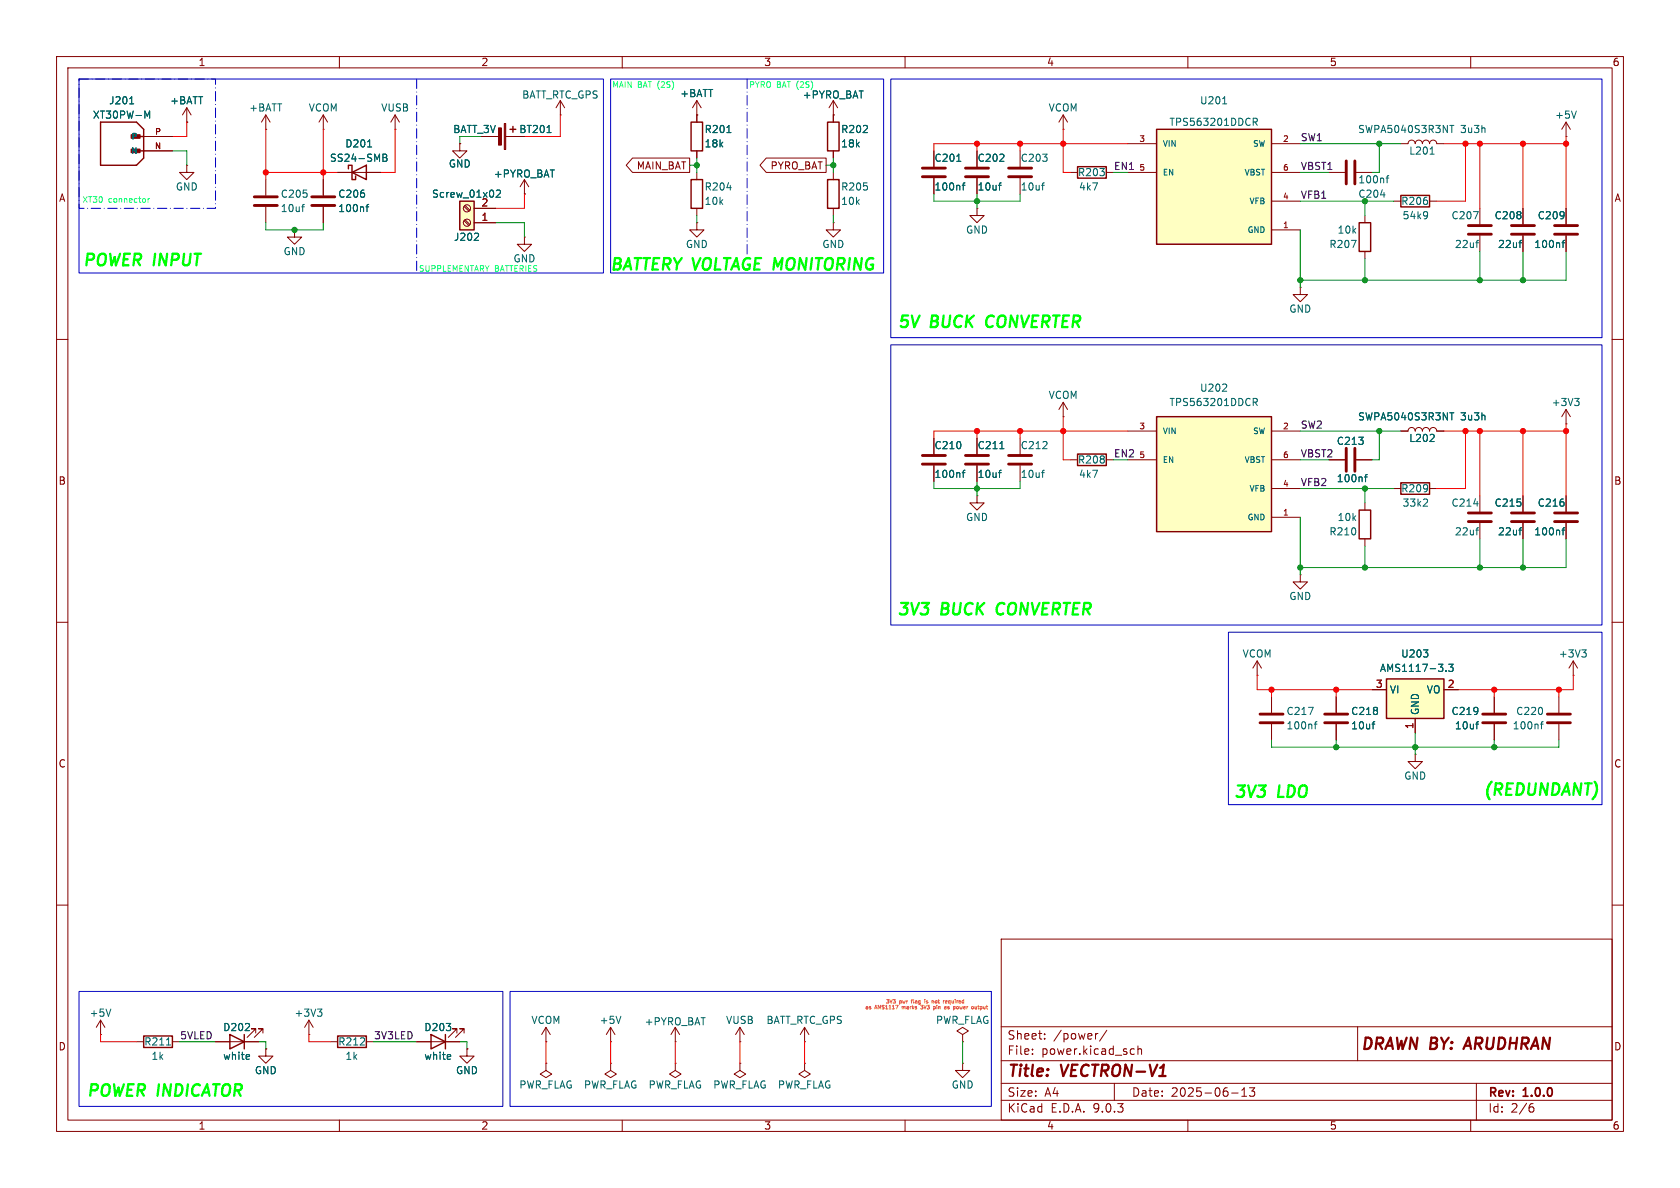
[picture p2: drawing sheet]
<svg xmlns="http://www.w3.org/2000/svg" width="297mm" height="210mm" viewBox="0 0 297 210" stroke-linecap="round" stroke-linejoin="round" font-family="sans-serif">
<g fill="none" stroke="#840000" stroke-width=".18">
<path d="M10 10h277v190h-277zM12 12h273v186h-273zM60 10v2M110 10v2M123.2 17.8l.8 1.3M123.2 17.8l-.8 1.3M123.2 17.8v2.5M160 10v2M210 10v2M260 10v2M123.2 20.3h.1M147.3 39.4v1.2h-1.3l1.3 1.3 1.3-1.3h-1.3"/>
<path d="M147.3 39.4h.1M189.2 30.5h1.3M195.6 30.5h1.2M10 60h2M285 60h2M172.7 87.6v1.3h1.3l-1.3 1.3-1.3-1.3h1.3M172.7 87.6h.1M241.3 88.9v1.3M241.3 95.3v1.2M269.2 87.6v2.8M269.2 92.5v2.8M10 110h2"/>
<path d="M229.9 101.6v1.3h1.2l-1.2 1.2-1.3-1.2h1.3M229.9 101.6h.1M285 110h2M275.6 123.2v2.8M275.6 128v2.8M10 160h2M177 166h108v32h-108zM285 160h2M60 198v2M107.9 188v1.2l1.1 .7-1.1 .6-1-.6 1-.7M107.9 188h.1M110 198v2"/>
<path d="M119.4 184.2h.1M119.4 181.6l-.8 1.3M119.4 181.6l.7 1.3M119.4 181.6v2.6M130.8 184.2h.1M130.8 181.6l-.8 1.3M130.8 181.6l.8 1.3M130.8 181.6v2.6M142.2 184.2h.1M142.2 181.6l-.7 1.3M142.2 181.6l.8 1.3M142.2 181.6v2.6"/>
<path d="M160 198v2M170.2 188v1.2h1.2l-1.2 1.3-1.3-1.3h1.3M170.2 188h.1M177 194.5h108M177 191.5h108M177 187.5h108M177 181.5h108M182.5 186.3v.1M182.5 185.5v.1M184.7 183.6v.1M184.7 182.8v.1M194.1 182.7l-.3 .1"/>
<path d="M195.7 182.1l-1.3 2M197 191.5v3M200.1 185.4l.4 .1M200.5 186.3l-.4 .1M201.2 185.5l.2-.1 .3 .1 .1 .9M201.2 184.9v1.5M210 198v2M217.7 193.2h1.2M219.5 193.8h.9M219.5 192.7l.5-.4v1.5M220.9 192.3h.9l-.5 .6 .4 .1v.7l-.2 .1h-.4l-.2-.1M240 181.5v6"/>
<path d="M260 198v2M261 191.5v6.5M270.6 195.7h.4l.2 .3-.1 .5-.5 .1M271 195.1l-.4 .1"/>
</g>
<path d="M259.6 183.4l-.9 2" fill="none" stroke="#840000" stroke-width=".4"/>
<path d="M267.2 90.7h4.1M267.2 92.2h4.1M273.6 126.2h4M273.6 127.8h4" fill="none" stroke="#840000" stroke-width=".51"/>
<path d="M268.5 93.7h.5M269 93.3l-.2 .1M272.3 128h.5M272.8 127.6l-.3 .2v1" fill="none" stroke="#006464" stroke-width=".18"/>
<path d="M190.5 29.5h5.1v2h-5.1zM240.3 90.2h2v5.1h-2z" fill="none" stroke="#840000" stroke-width=".25"/>
<path d="M245.1 120h10.2v7h-10.2z" fill="#ffffc2"/>
<path d="M247.6 85.3h5.1v2.1h-5.1zM245.1 120h10.2v7h-10.2z" fill="none" stroke="#840000" stroke-width=".25"/>
<g fill="none" stroke="#840000" stroke-width=".18">
<path d="M165.1 26.7v2.8M165.1 31.5v2.8M172.7 36.8v1.3h1.3l-1.3 1.3-1.3-1.3h1.3M172.7 36.8h.1M172.7 26.7v2.8M172.7 31.5v2.8M180.3 26.7v2.8M180.3 31.5v2.8M247.6 25.4h1.3a.64 .64 0 0 1 .7-.6 .64 .64 0 0 1 .6 .6 .64 .64 0 0 1 .6-.6 .64 .64 0 0 1 .7 .6 .64 .64 0 0 1 .6-.6 .64 .64 0 0 1 .6 .6 .64 .64 0 0 1 .7-.6 .64 .64 0 0 1 .6 .6h1.3M276.9 24.1h.1M276.9 21.6v2.5M276.9 36.8v2.8"/>
<path d="M276.9 21.6l-.8 1.3M276.9 21.6l.7 1.3M276.9 41.7v2.8M165.1 77.5v2.8M172.7 77.5v2.8M180.3 77.5v2.8M276.9 74.9h.1M276.9 72.4l-.8 1.3M276.9 72.4l.7 1.3M276.9 72.4v2.5M165.1 82.3v2.8M172.7 82.3v2.8"/>
<path d="M180.3 82.3v2.8M246.4 86.4h1.2M252.7 86.4h1.3M222.2 119.4h.1M222.2 116.8l-.7 1.3M222.2 116.8l.8 1.3M222.2 116.8v2.6M278.1 119.4h.1M278.1 116.8l-.7 1.3M278.1 116.8l.8 1.3M278.1 116.8v2.6M224.8 123.2v2.8"/>
<path d="M224.8 128v2.8M236.2 123.2v2.8M236.2 128v2.8M242.6 121.9h2.5M250.2 133.4v1.2h1.3l-1.3 1.3-1.3-1.3h1.3M250.2 133.4h.1M250.2 127v2.5M255.3 121.9h2.5M264.2 123.2v2.8M264.2 128v2.8M96.5 188v1.2l1 .7-1 .6-1-.6 1-.7M96.5 188h.1"/>
<path d="M107.9 184.2h.1M107.9 181.6l-.7 1.3M107.9 181.6l.8 1.3M107.9 181.6v2.6M170.2 182.9l1-.7-1-.6-1 .6 1 .7v1.3M170.2 184.2h.1"/>
</g>
<g fill="none" stroke="#006464" stroke-width=".18">
<path d="M278.7 19.6l-.4 1.3M169.1 28.5h.8M170.1 32.8h.5M170.6 32.3l-.3 .2v1.1M176.5 32.8h.5M177 32.3l-.2 .1M184.1 32.8h.5M184.6 32.3l-.2 .1M252.8 27.2h.7M256.3 22.2h.7M256.7 22.2v1.2M276.1 42.9h.5"/>
<path d="M276.6 42.5l-.3 .2v1.1M176.8 79.3h.7M278.4 70.4h.8l-.5 .5M278.9 70.9l.3 .3v.3l-.3 .2M170.1 83.6h.5M170.6 83.1l-.3 .2v1.1M176.5 83.6h.5M177 83.1l-.2 .1M184.1 83.6h.5M184.6 83.1l-.2 .1M252.1 88.2l.3 .3-.1 .3-.7 .7h.8M251.6 114.9h.8l-.4 .5"/>
<path d="M252.4 115.5v.5M255.6 118.6v.1M256.1 117.4h.8l-.4 .5 .3 .1v.6l-.1 .1-.6-.1M279.6 114.9h.8l-.4 .5M280.2 115.4l.2 .2v.3l-.2 .2M231.3 125h.9l-.6 1.3M232.3 128h.5M232.8 127.6l-.3 .2v1M242.6 128h.4M243 127.6h-.2M260.9 128h.5M261.4 127.6h-.3"/>
<path d="M109.8 179.6l-.5 1.3"/>
</g>
<g fill="none" stroke="#840000" stroke-width=".51">
<path d="M163.1 29.7h4M163.1 31.2h4M170.7 29.7h4.1M170.7 31.2h4.1M178.3 29.7h4.1M178.3 31.2h4.1M274.8 39.9h4.1M274.8 41.4h4.1M163.1 80.5h4M163.1 82h4M170.7 80.5h4.1M170.7 82h4.1"/>
<path d="M178.3 80.5h4.1M178.3 82h4.1M222.8 126.2h4M222.8 127.8h4M234.2 126.2h4.1M234.2 127.8h4.1M262.1 126.2h4.1M262.1 127.8h4.1"/>
</g>
<path d="M204.5 73.7h20.3v20.3h-20.3z" fill="#ffffc2"/>
<path d="M204.5 73.7h20.3v20.3h-20.3z" fill="none" stroke="#840000" stroke-width=".25"/>
<path d="M199.4 76.2h5.1M224.8 76.2h5.1M199.4 81.3h5.1M224.8 81.3h5.1M224.8 86.4h5.1M224.8 91.4h5.1" fill="none" stroke="#840000" stroke-width=".18"/>
<path d="M216.1 69.2h.8M216.8 68v.4M221.6 70.4h.4l.3 .3-.1 .3-.6 .1M221.9 71.1l.4 .6" fill="none" stroke="#006464" stroke-width=".18"/>
<path d="M204.5 22.9h20.3v20.3h-20.3z" fill="#ffffc2"/>
<path d="M204.5 22.9h20.3v20.3h-20.3zM240.3 39.4h2v5.1h-2zM247.6 34.5h5.1v2.1h-5.1zM190.5 80.3h5.1v2h-5.1z" fill="none" stroke="#840000" stroke-width=".25"/>
<g fill="none" stroke="#840000" stroke-width=".18">
<path d="M188 22.9h.1M188 20.3l-.8 1.3M188 20.3l.7 1.3M188 20.3v2.6M199.4 25.4h5.1M199.4 30.5h5.1M224.8 25.4h5.1M224.8 30.5h5.1M224.8 35.6h5.1M234.9 30.5h2.8M239.8 30.5h2.8M241.3 38.1v1.3"/>
<path d="M246.4 35.6h1.2M252.7 35.6h1.3M261.6 36.8v2.8M269.2 36.8v2.8M224.8 40.6h5.1M229.9 50.8v1.3h1.2l-1.2 1.2-1.3-1.2h1.3M229.9 50.8h.1M241.3 44.5v1.2M261.6 41.7v2.8M269.2 41.7v2.8M188 73.7h.1M188 71.1v2.6"/>
<path d="M188 71.1l-.8 1.3M188 71.1l.7 1.3M189.2 81.3h1.3M195.6 81.3h1.2M261.6 87.6v2.8M261.6 92.5v2.8M276.9 87.6v2.8M276.9 92.5v2.8M96.5 184.2h.1M96.5 181.6l-.7 1.3M96.5 181.6l.8 1.3M96.5 181.6v2.6"/>
</g>
<g fill="none" stroke="#006464" stroke-width=".18">
<path d="M216.1 18.4h.8M221.6 20.9h.4l.3 .2-.1 .4-.6 .1M221.9 21.6l.4 .6M244.1 34.4h.8M245 31.5h.5M245.5 31.1l-.3 .1v1.1M252.1 37.4l.2 .1a1.07 1.07 0 0 1-.1 1.1M252.4 38l-.3 .2M260.5 37.4h.8l-.5 1.3M238.9 42.5h.8l-.5 1.3M260.9 42.9h.5M261.4 42.5l-.3 .1"/>
<path d="M268.5 42.9h.5M269 42.5l-.2 .1M260.5 89.1h.8M260.9 93.7h.5M261.4 93.3l-.3 .1M276.1 93.7h.5M276.6 93.3l-.3 .2v1.1"/>
</g>
<path d="M238 28.4v4.1M239.5 28.4v4.1M259.6 39.9h4.1M267.2 39.9h4.1M259.6 41.4h4.1M267.2 41.4h4.1M259.6 90.7h4.1M259.6 92.2h4.1M274.8 90.7h4.1M274.8 92.2h4.1" fill="none" stroke="#840000" stroke-width=".51"/>
<path d="M81.3 35.6h2.5v5h-2.5z" fill="#ffffc2"/>
<g fill="none" stroke="#840000" stroke-width=".25">
<path d="M17.8 21.6h6.3l1.3 1.3v5l-1.3 1.3h-6.3zM23.5 24.1h1.9M23.5 26.7h1.9M61.6 29.8v-.6h.6v2.6h.7v-.7M62.2 30.5l2.6-1.3v2.6zM81.3 35.6h2.5v5h-2.5zM90.2 22.9h1M90.7 22.4v1M122.2 21.6h2v5.1h-2zM122.2 31.8h2v5h-2zM146.3 31.8h2v5h-2zM146.3 21.6h2v5.1h-2z"/>
<path d="M25.4 183.1h5.1v2.1h-5.1zM40.6 182.9l2.6 1.3-2.6 1.2zM43.2 182.9v2.5M59.7 183.1h5.1v2.1h-5.1zM76.2 182.9l2.5 1.3-2.5 1.2zM78.7 182.9v2.5"/>
</g>
<g fill="none" stroke="#840000" stroke-width=".18">
<path d="M33 19.1l-.7 1.2M33 19.1l.8 1.2M33 19.1v2.5M99.1 17.8l-.8 1.3M99.1 17.8l.7 1.3M99.1 17.8v2.5M147.3 17.8v3.8M147.3 17.8l.8 1.3M147.3 17.8l-.7 1.3M25.4 24.1h5.1M25.4 26.7h5.1M33 29.2v1.3h1.3l-1.3 1.3-1.3-1.3h1.3"/>
<path d="M33 29.2h.1M33 21.6h.1M47 22.9h.1M47 20.3l-.8 1.3M47 20.3l.8 1.3M47 20.3v2.6M47 31.8v2.7M47 36.6v2.8M57.1 22.9h.1M57.1 20.3v2.6M57.1 31.8v2.7M57.1 36.6v2.8"/>
<path d="M57.1 20.3l-.7 1.3M57.1 20.3l.8 1.3M59.7 30.5h7.6M69.8 22.9h.1M69.8 20.3l-.7 1.3M69.8 20.3l.8 1.3M69.8 20.3v2.6M81.3 25.4v1.3h1.2l-1.2 1.2-1.3-1.2h1.3M81.3 25.4h.1M82 39l.9 .9M82 36.5l.9 .8M82.2 38.9l.9 .8"/>
<path d="M82.2 36.3l.9 .9M83.8 39.4h3.8M83.8 36.8h3.8M87.6 24.1h.8M89.4 24.1h3.3M92.7 34.3h.1M92.7 31.8l-.8 1.2M92.7 31.8l.8 1.2M92.7 31.8v2.5M99.1 20.3h.1M111.8 27.9h10.1v2.6h-10.1l-1.1-1.3zM123.2 39.4v1.2h-1.3l1.3 1.3 1.3-1.3h-1.3"/>
<path d="M123.2 39.4h.1M123.2 20.3h.1M123.2 20.3v1.3M123.2 26.7v1.2M123.2 30.5v1.3M123.2 36.8v1.3M135.5 27.9h10.5v2.6h-10.5l-1.1-1.3zM147.3 20.3h.1M147.3 26.7v1.2M147.3 30.5v1.3M147.3 36.8v1.3M165.1 26.7v2.8"/>
<path d="M165.1 31.5v2.8M172.7 26.7v2.8M172.7 31.5v2.8M269.2 36.8v2.8M276.9 36.8v2.8M52.1 40.6v1.3h1.2l-1.2 1.3-1.3-1.3h1.3M52.1 40.6h.1M92.7 41.9v1.3h1.3l-1.3 1.3-1.3-1.3h1.3M92.7 41.9h.1M269.2 41.7v2.8M276.9 41.7v2.8M165.1 77.5v2.8"/>
<path d="M172.7 77.5v2.8M247.6 76.2h1.3a.64 .64 0 0 1 .7-.6 .64 .64 0 0 1 .6 .6 .64 .64 0 0 1 .6-.6 .64 .64 0 0 1 .7 .6 .64 .64 0 0 1 .6-.6 .64 .64 0 0 1 .6 .6 .64 .64 0 0 1 .7-.6 .64 .64 0 0 1 .6 .6h1.3M165.1 82.3v2.8M172.7 82.3v2.8M234.9 81.3h2.8M239.8 81.3h2.8M269.2 87.6v2.8M269.2 92.5v2.8M276.9 87.6v2.8M276.9 92.5v2.8M236.2 123.2v2.8M236.2 128v2.8"/>
<path d="M242.6 121.9h2.5M250.2 127v2.5M255.3 121.9h2.5M264.2 123.2v2.8M264.2 128v2.8M17.8 182.9h.1M17.8 180.3l-.8 1.3M17.8 180.3l.7 1.3M17.8 180.3v2.6M24.1 184.2h1.3M30.5 184.2h1.2M38.1 184.2h7.6"/>
<path d="M45.2 182.6v-.7h-.8h.8l-1.5 1.5M46.5 182.6v-.7h-.8h.8l-1.5 1.5M47 185.4v1.3h1.3l-1.3 1.3-1.3-1.3h1.3M47 185.4h.1M54.6 182.9h.1M54.6 180.3l-.8 1.3M54.6 180.3l.8 1.3M54.6 180.3v2.6M58.4 184.2h1.3M64.8 184.2h1.2M73.7 184.2h7.6M80.8 182.6v-.7h-.8h.8l-1.6 1.5"/>
<path d="M82 182.6v-.7h-.7h.7l-1.5 1.5M82.5 185.4v1.3h1.3l-1.3 1.3-1.2-1.3h1.2M82.5 185.4h.1M119.4 188v1.2l1 .7-1 .6-1-.6 1-.7M119.4 188h.1M130.8 188v1.2l1 .7-1 .6-1-.6 1-.7M130.8 188h.1M142.2 188v1.2l1.1 .7-1.1 .6-1-.6 1-.7M142.2 188h.1"/>
<circle cx="82.5" cy="39.4" r=".63"/>
<circle cx="82.5" cy="36.8" r=".63"/>
</g>
<g fill="none" stroke="#006464" stroke-width=".18">
<path d="M22.9 18.4h.7M25.6 19.6l.4 .9 .5-.9v1.3M53.3 36.6h.5M53.8 36.1l-.2 .1M64.7 36.6h.5M65 26h.7M65.2 36.1l-.3 .2v1.1M67.7 27.2h.4l.3 .3-.3 .4 .3 .1v.3l-.2 .2h-.5zM67.7 27.9h.4M87.8 33.7l.4-.1 .3 .4-.8 .9h.8M96.7 23.4h.7M128.5 23.4h.7"/>
<path d="M128.5 33.2h.8M169.1 28.5h.8M170.1 32.8h.5M170.6 32.3l-.3 .2v1.1M176.5 32.8h.5M177 32.3l-.2 .1M84.5 41.3l.1 .2-.1 .3-.7 .7h.8M268.5 42.9h.5M269 42.5l-.2 .1M276.1 42.9h.5M276.6 42.5l-.3 .2v1.1M176.8 79.3h.7"/>
<path d="M252.8 78h.7M253.5 76.9v.4M256.3 73h.7M256.7 73v1.2M170.1 83.6h.5M170.6 83.1l-.3 .2v1.1M176.5 83.6h.5M177 83.1l-.2 .1M241.2 84.3h.5M241.7 83.9l-.3 .2v1.1M268.5 93.7h.5M269 93.3l-.2 .1"/>
<path d="M276.1 93.7h.5M276.6 93.3l-.3 .2v1.1M251.6 114.9h.8l-.4 .5M252.4 115.5v.5M255.6 118.6v.1M256.1 117.4h.8l-.4 .5 .3 .1v.6l-.1 .1-.6-.1M242.6 128h.4M243 127.6h-.2M260.9 128h.5M261.4 127.6h-.3M19.6 178.4l-.4 1.2M56.1 178.4h.8l-.4 .5"/>
<path d="M56.7 178.9l.2 .2v.3l-.2 .2M29.4 184.7h.8M43.9 186.4l.2 .3-.6 .1M44.1 187.2l-.2 .1M79.5 186.4l.2 .3-.6 .1M79.6 187.2l-.1 .1"/>
</g>
<path d="M45 34.8h4M45 36.3h4M55.1 34.8h4.1M55.1 36.3h4.1M238 79.2v4.1M239.5 79.2v4.1" fill="none" stroke="#840000" stroke-width=".51"/>
<g fill="#840000" stroke="#840000" stroke-width=".18">
<path d="M89.2 21.8h.2v4.6h-.2z"/>
<path d="M88.1 22.6h.5v3.1h-.5z"/>
<path d="M23.2 23.8h1.6v.6h-1.6z"/>
<path d="M23.2 26.4h1.6v.6h-1.6z"/>
</g>
<path d="M14 14h24.1v22.8h-24.1zM73.7 14v34.3M132.1 14v31.7" fill="none" stroke="#0000c2" stroke-width=".18" stroke-dasharray="1.7 .6 0 .6"/>
<g fill="none" stroke="#009600" stroke-width=".18">
<path d="M30.5 26.7h2.5v2.5M47 39.4v1.2h10.1v-1.2M85.1 24.1h-3.8v1.3M87.6 39.4h5.1v2.5M121.9 29.2h1.3M123.2 27.9v2.6M123.2 38.1v1.3M146 29.2h1.3M147.3 27.9v2.6M147.3 38.1v1.3M165.1 34.3v1.3h15.2v-1.3M172.7 34.3v2.5"/>
<path d="M229.9 25.4h17.7M229.9 30.5h5M229.9 35.6h16.5M241.3 35.6v2.5M243.8 25.4v5.1h-1.2M229.9 40.6v10.2M241.3 45.7v3.8M261.6 44.5v5M269.2 44.5v5M276.9 44.5v5h-47M229.9 76.2h17.7M243.8 76.2v5.1h-1.2"/>
<path d="M165.1 85.1v1.3h15.2v-1.3M172.7 85.1v2.5M229.9 86.4h16.5M229.9 91.4v10.2M229.9 81.3h5M241.3 86.4v2.5M241.3 96.5v3.8M261.6 95.3v5M269.2 95.3v5M276.9 95.3v5h-47M224.8 130.8v1.3h50.8v-1.3M236.2 130.8v1.3"/>
<path d="M250.2 129.5v3.9M264.2 130.8v1.3M31.7 184.2h6.4M45.7 184.2h1.3v1.2M66 184.2h7.7M81.3 184.2h1.2v1.2M170.2 184.2v3.8"/>
</g>
<g fill="none" stroke="#f00" stroke-width=".18">
<path d="M33 21.6v2.5h-2.5M47 30.5h12.7M47 22.9v8.9M57.1 22.9v8.9M69.8 22.9v7.6h-2.5M92.7 34.3v2.5h-5.1M99.1 20.3v3.8h-6.4M172.7 25.4v1.3M180.3 25.4v1.3M188 22.9v7.6h1.2M199.4 25.4h-34.3v1.3M255.3 25.4h21.6"/>
<path d="M259.1 25.4v10.2h-5.1M261.6 25.4v11.4M269.2 25.4v11.4M276.9 24.1v12.7M172.7 76.2v1.3M180.3 76.2v1.3M188 73.7v7.6h1.2M199.4 76.2h-34.3v1.3M255.3 76.2h21.6M259.1 76.2v10.2h-5.1M261.6 76.2v11.4M269.2 76.2v11.4"/>
<path d="M276.9 74.9v12.7M222.2 119.4v2.5h20.4M278.1 119.4v2.5h-20.3M224.8 121.9v1.3M236.2 121.9v1.3M264.2 121.9v1.3M275.6 121.9v1.3M17.8 182.9v1.3h6.3M54.6 182.9v1.3h3.8M96.5 184.2v3.8M107.9 184.2v3.8M119.4 184.2v3.8"/>
<path d="M130.8 184.2v3.8M142.2 184.2v3.8"/>
</g>
<path d="M26.2 35.1v.7M26.5 35.1l-.3 .2" fill="none" stroke="#0ff" stroke-width=".18"/>
<path d="M174.5 56.3l-.1 .4v.6M176.4 107.1l-.2 .4v.6" fill="none" stroke="#0f0" stroke-width=".41"/>
<g fill="none" stroke="#f90" stroke-width=".18">
<path d="M159.5 177.9v.4M161.1 176.9h.2M161.2 176.7v.6M163.1 178.1v.2h-.3M163.5 176.7v.1M163.5 176.9v.4M163.8 177.3h.1M163.8 177l.1 .1M163.8 177h.1M163.9 176.9l-.1 .1M165.3 178v.3M165.5 176.9l-.2 .1 .1 .3h.1"/>
<path d="M165.6 177.9v.4M167.2 176.9l.2 .2h-.3M167.4 177.3h-.2M167.5 178l.3 .2M167.5 178h.1M167.7 177.3h.1M167.7 177.3h.2M167.8 178h-.3M167.8 178.3h-.3M167.8 178.2v.1M167.9 176.9l-.2 .1v.3M169.7 177.9l.1 .4 .1-.3 .1 .3"/>
<path d="M172.9 177.9h.2M172.9 177.7v.6h.2M173.3 178.3h.3M173.6 178h-.3v.6"/>
</g>
<path d="M14 14h92.7v34.3h-92.7zM107.9 14h48.3v34.3h-48.3zM157.5 14h125.7v45.7h-125.7zM157.5 61h125.7v49.5h-125.7zM217.2 111.8h66v30.4h-66zM14 175.3h74.9v20.3h-74.9zM90.2 175.3h85.1v20.3h-85.1z" fill="none" stroke="#0000c2" stroke-width=".18"/>
<g fill="#009600" stroke="#009600" stroke-width=".18">
<circle cx="264.2" cy="132.1" r=".46"/>
<circle cx="250.2" cy="132.1" r=".46"/>
<circle cx="236.2" cy="132.1" r=".46"/>
<circle cx="229.9" cy="49.5" r=".46"/>
<circle cx="243.8" cy="76.2" r=".46"/>
<circle cx="241.3" cy="86.4" r=".46"/>
<circle cx="269.2" cy="100.3" r=".46"/>
<circle cx="261.6" cy="100.3" r=".46"/>
<circle cx="229.9" cy="100.3" r=".46"/>
<circle cx="241.3" cy="100.3" r=".46"/>
<circle cx="241.3" cy="35.6" r=".46"/>
<circle cx="261.6" cy="49.5" r=".46"/>
<circle cx="172.7" cy="35.6" r=".46"/>
<circle cx="269.2" cy="49.5" r=".46"/>
<circle cx="241.3" cy="49.5" r=".46"/>
<circle cx="243.8" cy="25.4" r=".46"/>
<circle cx="123.2" cy="29.2" r=".46"/>
<circle cx="147.3" cy="29.2" r=".46"/>
<circle cx="172.7" cy="86.4" r=".46"/>
<circle cx="52.1" cy="40.6" r=".46"/>
</g>
<g fill="#f00" stroke="#f00" stroke-width=".18">
<circle cx="275.6" cy="121.9" r=".46"/>
<circle cx="264.2" cy="121.9" r=".46"/>
<circle cx="224.8" cy="121.9" r=".46"/>
<circle cx="236.2" cy="121.9" r=".46"/>
<circle cx="276.9" cy="76.2" r=".46"/>
<circle cx="269.2" cy="76.2" r=".46"/>
<circle cx="259.1" cy="76.2" r=".46"/>
<circle cx="261.6" cy="76.2" r=".46"/>
<circle cx="276.9" cy="25.4" r=".46"/>
<circle cx="188" cy="25.4" r=".46"/>
<circle cx="180.3" cy="25.4" r=".46"/>
<circle cx="180.3" cy="76.2" r=".46"/>
<circle cx="188" cy="76.2" r=".46"/>
<circle cx="269.2" cy="25.4" r=".46"/>
<circle cx="259.1" cy="25.4" r=".46"/>
<circle cx="261.6" cy="25.4" r=".46"/>
<circle cx="172.7" cy="76.2" r=".46"/>
<circle cx="172.7" cy="25.4" r=".46"/>
<circle cx="47" cy="30.5" r=".46"/>
<circle cx="57.1" cy="30.5" r=".46"/>
</g>
<g font-size="2.8" fill="#0f0">
<text x="14.4" y="47.6">POWER INPUT</text>
<text x="107.6" y="48.4">BATTERY VOLTAGE MONITORING</text>
<text x="158.4" y="58.5">5V</text>
<text x="164.5" y="58.5">BUCK</text>
<text x="175.1" y="58.5">CONVERTER</text>
<text x="158.4" y="109.3">3V3</text>
<text x="166.3" y="109.3">BUCK</text>
<text x="176.9" y="109.3">CONVERTER</text>
<text x="217.9" y="141.6">3V3</text>
<text x="225.9" y="141.6">LDO</text>
<text x="262" y="141.2">(REDUNDANT)</text>
<text x="15.1" y="194.4">POWER INDICATOR</text>
</g>
<g font-size="2.8" fill="#840000">
<text x="178" y="190.9">Title:</text>
<text x="187.7" y="190.9">VECTRON-V1</text>
<text x="240.5" y="186.1">DRAWN BY:</text>
<text x="259.9" y="186.1">ARUDHRAN</text>
</g>
<g font-size="2.1" fill="#840000">
<text x="178" y="184">Sheet:</text>
<text x="186.2" y="184">/power/</text>
<text x="178" y="186.7">File:</text>
<text x="184.1" y="186.7">power.kicad_sch</text>
<text x="178" y="196.9">KiCad</text>
<text x="178" y="194.1">Size:</text>
<text x="184.7" y="194.1">A4</text>
<text x="185.7" y="196.9">E.D.A.</text>
<text x="193.3" y="196.9">9.0.3</text>
<text x="200" y="194.1">Date:</text>
<text x="207" y="194.1">2025-06-13</text>
<text x="263" y="194.3">Rev:</text>
<text x="263" y="196.9">Id:</text>
<text x="267.1" y="196.9">2/6</text>
<text x="269.4" y="194.3">1.0.0</text>
</g>
<g font-size="1.8" fill="#840000">
<text x="35" y="11.9">1</text>
<text x="85" y="11.9">2</text>
<text x="135" y="11.9">3</text>
<text x="185" y="11.9">4</text>
<text x="235" y="11.9">5</text>
<text x="285" y="11.9">6</text>
<text x="80" y="23.7">BATT_3V</text>
<text x="10.3" y="35.9">A</text>
<text x="112.5" y="30.2">MAIN_BAT</text>
<text x="136.1" y="30.2">PYRO_BAT</text>
<text x="285.3" y="35.9">A</text>
<text x="10.3" y="85.9">B</text>
<text x="285.3" y="85.9">B</text>
<text x="10.3" y="135.9">C</text>
<text x="285.3" y="135.9">C</text>
<text x="10.3" y="185.9">D</text>
<text x="285.3" y="185.9">D</text>
<text x="35" y="199.9">1</text>
<text x="85" y="199.9">2</text>
<text x="135" y="199.9">3</text>
<text x="185" y="199.9">4</text>
<text x="235" y="199.9">5</text>
<text x="285" y="199.9">6</text>
</g>
<g font-size="1.8" fill="#006464">
<text x="92.2" y="17.6">BATT_RTC_GPS</text>
<text x="120.2" y="17.4">+BATT</text>
<text x="141.8" y="17.6">+PYRO_BAT</text>
<text x="16.3" y="21.2">XT30PW-M</text>
<text x="19.2" y="18.6">J201</text>
<text x="30" y="18.6">+BATT</text>
<text x="44" y="19.9">+BATT</text>
<text x="54.5" y="19.9">VCOM</text>
<text x="67.3" y="19.9">VUSB</text>
<text x="91.7" y="23.7">BT201</text>
<text x="124.5" y="23.7">R201</text>
<text x="148.6" y="23.7">R202</text>
<text x="185.3" y="19.9">VCOM</text>
<text x="206.6" y="22.5">TPS563201DDCR</text>
<text x="212" y="18.6">U201</text>
<text x="240" y="23.7">SWPA5040S3R3NT</text>
<text x="258.2" y="23.7">3u3h</text>
<text x="274.8" y="21.2">+5V</text>
<text x="58.2" y="28.8">SS24-SMB</text>
<text x="60.9" y="26.3">D201</text>
<text x="79.2" y="29.8">GND</text>
<text x="124.5" y="26.3">18k</text>
<text x="148.6" y="26.3">18k</text>
<text x="165.1" y="28.8">C201</text>
<text x="172.7" y="28.8">C202</text>
<text x="180.3" y="28.8">C203</text>
<text x="249" y="27.5">L201</text>
<text x="31" y="33.9">GND</text>
<text x="49.5" y="35.2">C205</text>
<text x="59.7" y="35.2">C206</text>
<text x="76.3" y="35.2">Screw_01x02</text>
<text x="87.2" y="31.6">+PYRO_BAT</text>
<text x="124.5" y="33.9">R204</text>
<text x="148.6" y="33.9">R205</text>
<text x="165.1" y="33.9">100nf</text>
<text x="172.7" y="33.9">10uf</text>
<text x="180.3" y="33.9">10uf</text>
<text x="190.5" y="31.3">R203</text>
<text x="190.6" y="33.9">4k7</text>
<text x="240" y="35.2">C204</text>
<text x="240" y="32.6">100nf</text>
<text x="49.5" y="37.7">10uf</text>
<text x="59.7" y="37.7">100nf</text>
<text x="124.5" y="36.4">10k</text>
<text x="148.6" y="36.4">10k</text>
<text x="170.7" y="41.5">GND</text>
<text x="236.4" y="41.5">10k</text>
<text x="247.6" y="36.4">R206</text>
<text x="247.9" y="39">54k9</text>
<text x="256.5" y="39">C207</text>
<text x="264.1" y="39">C208</text>
<text x="271.7" y="39">C209</text>
<text x="50" y="45.3">GND</text>
<text x="80.2" y="42.8">J202</text>
<text x="121.2" y="44">GND</text>
<text x="145.3" y="44">GND</text>
<text x="234.9" y="44">R207</text>
<text x="257.1" y="44">22uf</text>
<text x="264.7" y="44">22uf</text>
<text x="271.1" y="44">100nf</text>
<text x="227.8" y="55.5">GND</text>
<text x="185.3" y="70.7">VCOM</text>
<text x="206.6" y="72">TPS563201DDCR</text>
<text x="212" y="69.4">U202</text>
<text x="274.2" y="72">+3V3</text>
<text x="240" y="74.5">SWPA5040S3R3NT</text>
<text x="258.2" y="74.5">3u3h</text>
<text x="165.1" y="79.6">C210</text>
<text x="172.7" y="79.6">C211</text>
<text x="180.3" y="79.6">C212</text>
<text x="190.5" y="82.1">R208</text>
<text x="236.2" y="78.8">C213</text>
<text x="249" y="78.3">L202</text>
<text x="165.1" y="84.7">100nf</text>
<text x="172.7" y="84.7">10uf</text>
<text x="180.3" y="84.7">10uf</text>
<text x="190.6" y="84.7">4k7</text>
<text x="236.2" y="85.4">100nf</text>
<text x="247.6" y="87.2">R209</text>
<text x="247.9" y="89.8">33k2</text>
<text x="256.5" y="89.8">C214</text>
<text x="264.1" y="89.8">C215</text>
<text x="271.7" y="89.8">C216</text>
<text x="170.7" y="92.3">GND</text>
<text x="234.9" y="94.8">R210</text>
<text x="236.4" y="92.3">10k</text>
<text x="257.1" y="94.8">22uf</text>
<text x="264.7" y="94.8">22uf</text>
<text x="271.1" y="94.8">100nf</text>
<text x="227.8" y="106.3">GND</text>
<text x="219.6" y="116.4">VCOM</text>
<text x="243.8" y="119">AMS1117-3.3</text>
<text x="247.6" y="116.4">U203</text>
<text x="275.5" y="116.4">+3V3</text>
<text x="245.6" y="122.8">VI</text>
<text x="252.1" y="122.8">VO</text>
<text x="227.3" y="126.6">C217</text>
<text x="227.3" y="129.1">100nf</text>
<text x="238.8" y="126.6">C218</text>
<text x="238.8" y="129.1">10uf</text>
<text x="251.1" y="126.5" transform="rotate(-90 251.1 126.5)">GND</text>
<text x="256.5" y="126.6">C219</text>
<text x="257.1" y="129.1">10uf</text>
<text x="267.3" y="129.1">100nf</text>
<text x="267.9" y="126.6">C220</text>
<text x="248.2" y="138">GND</text>
<text x="15.7" y="179.9">+5V</text>
<text x="52" y="179.9">+3V3</text>
<text x="25.4" y="185">R211</text>
<text x="39.4" y="182.5">D202</text>
<text x="59.7" y="185">R212</text>
<text x="74.9" y="182.5">D203</text>
<text x="93.8" y="181.2">VCOM</text>
<text x="105.9" y="181.2">+5V</text>
<text x="113.9" y="181.5">+PYRO_BAT</text>
<text x="128.3" y="181.2">VUSB</text>
<text x="135.4" y="181.2">BATT_RTC_GPS</text>
<text x="165.4" y="181.2">PWR_FLAG</text>
<text x="26.7" y="187.6">1k</text>
<text x="39.4" y="187.6">white</text>
<text x="45" y="190.1">GND</text>
<text x="61" y="187.6">1k</text>
<text x="74.9" y="187.6">white</text>
<text x="80.5" y="190.1">GND</text>
<text x="91.7" y="192.6">PWR_FLAG</text>
<text x="103.1" y="192.6">PWR_FLAG</text>
<text x="114.6" y="192.6">PWR_FLAG</text>
<text x="126" y="192.6">PWR_FLAG</text>
<text x="137.4" y="192.6">PWR_FLAG</text>
<text x="168.1" y="192.6">GND</text>
</g>
<g font-size="1.8" fill="#0f0f0f">
<text x="229.9" y="25.1">SW1</text>
<text x="229.9" y="35.2">VFB1</text>
<text x="229.9" y="30.1">VBST1</text>
<text x="229.9" y="75.9">SW2</text>
<text x="229.9" y="80.9">VBST2</text>
<text x="229.9" y="86">VFB2</text>
<text x="31.7" y="183.8">5VLED</text>
<text x="66" y="183.8">3V3LED</text>
</g>
<g font-size="1.8" fill="#009600">
<text x="196.8" y="30.1">EN1</text>
<text x="196.8" y="80.9">EN2</text>
</g>
<g font-size="1.8" fill="#a90000">
<text x="85" y="39.1">1</text>
<text x="85" y="36.6">2</text>
<text x="243.1" y="121.7">3</text>
<text x="255.8" y="121.7">2</text>
<text x="249.9" y="129" transform="rotate(-90 249.9 129)">1</text>
</g>
<text font-size="1.8" fill="#0ff" x="90.7" y="46.6">GND</text>
<g font-size="1.4" fill="#0ff">
<text x="108.1" y="15.7">MAIN</text>
<text x="112.7" y="15.7">BAT (2S)</text>
<text x="132.3" y="15.7">PYRO BAT (2S)</text>
<text x="14.5" y="36">XT30</text>
<text x="19.2" y="36">connector</text>
<text x="74" y="48.2">SUPPLEMENTARY</text>
<text x="87.5" y="48.2">BATTERIES</text>
</g>
<g font-size="1.4" fill="#a90000">
<text x="27.3" y="23.9">P</text>
<text x="27.3" y="26.4">N</text>
<text x="201.3" y="25.1">3</text>
<text x="226.7" y="25.1">2</text>
<text x="201.3" y="30.2">5</text>
<text x="226.7" y="30.2">6</text>
<text x="226.7" y="35.3">4</text>
<text x="226.7" y="40.4">1</text>
<text x="201.3" y="75.9">3</text>
<text x="226.7" y="75.9">2</text>
<text x="201.3" y="81">5</text>
<text x="226.7" y="81">6</text>
<text x="226.7" y="86.1">4</text>
<text x="226.7" y="91.2">1</text>
</g>
<g font-size="1.4" fill="#006464">
<text x="23.1" y="27.4">N</text>
<text x="23.1" y="24.9">P</text>
<text x="205.5" y="26.1">VIN</text>
<text x="221.4" y="26.1">SW</text>
<text x="205.5" y="31.2">EN</text>
<text x="219.9" y="31.2">VBST</text>
<text x="220.4" y="41.4">GND</text>
<text x="220.8" y="36.3">VFB</text>
<text x="205.5" y="76.9">VIN</text>
<text x="221.4" y="76.9">SW</text>
<text x="205.5" y="82">EN</text>
<text x="219.9" y="82">VBST</text>
<text x="220.8" y="87.1">VFB</text>
<text x="220.4" y="92.2">GND</text>
</g>
<g font-size=".9" fill="#f90">
<text x="152.8" y="178.6">as</text>
<text x="154.7" y="178.6">AMS1117</text>
<text x="156.5" y="177.6">3V3</text>
<text x="159.1" y="177.6">pwr</text>
<text x="159.8" y="178.6">marks</text>
<text x="161.5" y="177.6">flag</text>
<text x="163.5" y="178.6">3V3</text>
<text x="164.2" y="177.6">is</text>
<text x="165.8" y="177.6">not</text>
<text x="166.1" y="178.6">pin</text>
<text x="168.1" y="177.6">required</text>
<text x="168.3" y="178.6">as</text>
<text x="170.2" y="178.6">power</text>
<text x="173.8" y="178.6">output</text>
</g>
</svg>
